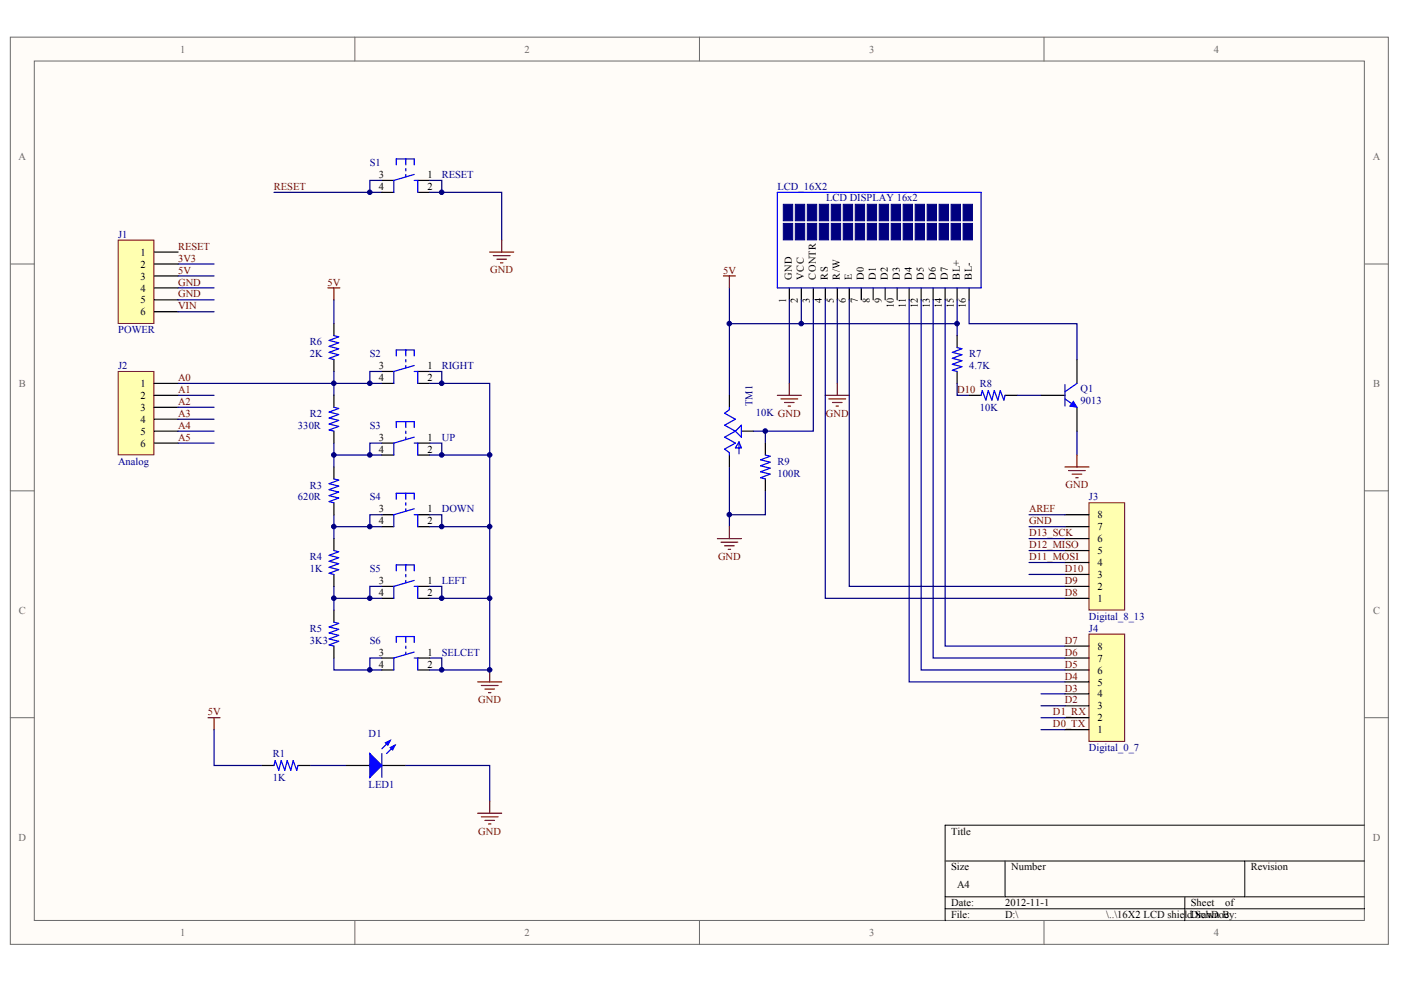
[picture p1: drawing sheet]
<svg xmlns="http://www.w3.org/2000/svg" width="287mm" height="202mm" viewBox="0 0 287 202" stroke-linecap="round" stroke-linejoin="round" font-family="sans-serif">
<g fill="#fffcf8" stroke="#6a6a6a" stroke-width=".2">
<path d="M2.1 7.6h282.1v185.8h-282.1z"/>
<path d="M7 12.5h272.3v176h-272.3z"/>
</g>
<path d="M72.7 7.6v4.9M143.2 7.6v4.9M213.7 7.6v4.9M2.1 54.1h4.9M279.4 54.1h4.9M2.1 100.5h4.9M279.4 100.5h4.9M2.1 147h4.9M279.4 147h4.9M72.7 188.6v4.9M143.2 188.6v4.9M213.7 188.6v4.9" fill="none" stroke="#6a6a6a" stroke-width=".2"/>
<path d="M193.5 176.3h85.9M205.8 176.3v7.4M254.8 176.3v7.4M279.4 169h-85.9v19.6M193.5 183.7h85.9M193.5 186.1h85.9M242.6 183.7v4.9" fill="none" stroke="#000" stroke-width=".2"/>
<g fill="none" stroke="#000" stroke-width=".25">
<path d="M161.6 59v2.4M164 59v2.4M166.5 59v2.4M168.9 59v2.4M171.4 59v2.4M173.9 59v2.4M176.3 59v2.4M178.8 59v2.4M181.2 59v2.4M183.7 59v2.4M186.1 59v2.4M188.6 59v2.4"/>
<path d="M191 59v2.4M193.5 59v2.4M195.9 59v2.4M198.4 59v2.4M68.4 66.3v2.4M68.4 73.6v2.5M220.5 73.6v4.9M213.1 81h4.9M220.5 83.4v4.9"/>
</g>
<path d="M159.1 39.4h41.7v19.6h-41.7zM68.4 68.7l.9 .3-1.9 .7 1.9 .5-1.9 .7 1.9 .5-1.9 .8 1.9 .5-1.9 .7 1 .2M218 78.8v4.4M220.5 78.5l-2.5 1.7M218 81.7l2.5 1.7" fill="none" stroke="#00f" stroke-width=".25"/>
<g fill="#000080" stroke="#000080" stroke-width=".2">
<path d="M160.4 41.8h1.9v3.4h-1.9z"/>
<path d="M160.4 45.8h1.9v3.3h-1.9z"/>
<path d="M162.8 41.8h1.9v3.4h-1.9z"/>
<path d="M162.8 45.8h1.9v3.3h-1.9z"/>
<path d="M165.3 41.8h1.9v3.4h-1.9z"/>
<path d="M165.3 45.8h1.9v3.3h-1.9z"/>
<path d="M167.7 41.8h1.9v3.4h-1.9z"/>
<path d="M167.7 45.8h1.9v3.3h-1.9z"/>
<path d="M170.2 41.8h1.9v3.4h-1.9z"/>
<path d="M170.2 45.8h1.9v3.3h-1.9z"/>
<path d="M172.6 41.8h1.9v3.4h-1.9z"/>
<path d="M172.6 45.8h1.9v3.3h-1.9z"/>
<path d="M175.1 41.8h1.9v3.4h-1.9z"/>
<path d="M175.1 45.8h1.9v3.3h-1.9z"/>
<path d="M177.5 41.8h2v3.4h-2z"/>
<path d="M177.5 45.8h2v3.3h-2z"/>
<path d="M180 41.8h1.9v3.4h-1.9z"/>
<path d="M180 45.8h1.9v3.3h-1.9z"/>
<path d="M182.4 41.8h2v3.4h-2z"/>
<path d="M182.4 45.8h2v3.3h-2z"/>
<path d="M184.9 41.8h1.9v3.4h-1.9z"/>
<path d="M184.9 45.8h1.9v3.3h-1.9z"/>
<path d="M187.4 41.8h1.9v3.4h-1.9z"/>
<path d="M187.4 45.8h1.9v3.3h-1.9z"/>
<path d="M189.8 41.8h1.9v3.4h-1.9z"/>
<path d="M189.8 45.8h1.9v3.3h-1.9z"/>
<path d="M192.3 41.8h1.9v3.4h-1.9z"/>
<path d="M192.3 45.8h1.9v3.3h-1.9z"/>
<path d="M194.7 41.8h1.9v3.4h-1.9z"/>
<path d="M194.7 45.8h1.9v3.3h-1.9z"/>
<path d="M197.2 41.8h1.9v3.4h-1.9z"/>
<path d="M197.2 45.8h1.9v3.3h-1.9z"/>
</g>
<path d="M219.7 82.2l.8 1.2-1.5-.2z" fill="#00f" stroke="#00f" stroke-width=".2"/>
<path d="M24.2 49.2h7.3v17h-7.3z" fill="#ffffb0" stroke="#800000" stroke-width=".2"/>
<path d="M31.6 51.6h4.9M31.6 54.1h4.9M31.6 56.5h4.9M31.6 59h4.9M31.6 61.4h4.9M31.6 63.9h4.9" fill="none" stroke="#000" stroke-width=".25"/>
<path d="M24.2 76.1h7.3v17h-7.3z" fill="#ffffb0" stroke="#800000" stroke-width=".2"/>
<path d="M31.6 78.5h4.9M31.6 81h4.9M31.6 83.4h4.9M31.6 85.9h4.9M31.6 88.3h4.9M31.6 90.8h4.9" fill="none" stroke="#000" stroke-width=".25"/>
<path d="M222.9 129.9h7.3v21.9h-7.3z" fill="#ffffb0" stroke="#800000" stroke-width=".2"/>
<path d="M218 139.7h4.9M218 137.2h4.9M218 134.8h4.9M218 132.3h4.9M218 149.4h4.9M218 147h4.9M218 144.5h4.9M218 142.1h4.9" fill="none" stroke="#000" stroke-width=".25"/>
<path d="M222.9 103h7.3v21.9h-7.3z" fill="#ffffb0" stroke="#800000" stroke-width=".2"/>
<g fill="none" stroke="#000" stroke-width=".25">
<path d="M78.2 37h2.4M78.2 39.4h2.4M85.5 37h2.5M85.5 39.4h2.5M78.2 76.1h2.4M78.2 78.5h2.4M85.5 76.1h2.5M85.5 78.5h2.5M195.9 68.7v2.5M195.9 76.1v2.4M68.4 81v2.4M68.4 88.3v2.5"/>
<path d="M68.4 95.6v2.5M78.2 90.8h2.4M78.2 93.2h2.4M85.5 90.8h2.5M85.5 93.2h2.5M149.3 81v2.4M149.3 93.2v2.4M151.8 88.3h2.4M156.7 90.8v2.4M156.7 98.1v2.4M198.4 81h2.4M205.8 81h2.4"/>
<path d="M68.4 103v2.4M68.4 110.3v2.5M68.4 117.6v2.5M78.2 107.9h2.4M78.2 105.4h2.4M85.5 107.9h2.5M85.5 105.4h2.5M218 117.6h4.9M218 115.2h4.9M218 112.8h4.9M218 110.3h4.9M218 107.9h4.9"/>
<path d="M218 105.4h4.9M68.4 125v2.4M68.4 132.3v2.5M78.2 122.5h2.4M78.2 120.1h2.4M78.2 134.8h2.4M78.2 137.2h2.4M85.5 122.5h2.5M85.5 120.1h2.5M85.5 134.8h2.5M85.5 137.2h2.5M218 122.5h4.9"/>
<path d="M218 120.1h4.9M53.6 156.8h2.5M61 156.8h2.5M70.8 156.8h4.9M78.2 156.8h4.9"/>
</g>
<g fill="none" stroke="#000080" stroke-width=".25">
<path d="M56.1 39.4h22.1M78.2 37h-2.5v2.4M88 37h2.4v2.4M88 39.4h14.7v9.8M36.5 54.1h7.3M36.5 56.5h7.3M36.5 59h7.3M149.3 59v7.3h14.7v-4.9M36.5 61.4h7.3M36.5 63.9h7.3M68.4 76.1v2.4h-31.9M68.4 61.4v4.9"/>
<path d="M78.2 76.1h-2.5v2.4M78.2 78.5h-9.8v2.5M88 78.5h12.3v58.7h-9.9v-2.4h-2.4M88 76.1h2.4v2.4M149.3 66.3v14.7M161.6 61.4v17.1M166.5 61.4v26.9h-12.3M168.9 61.4v61.1h49.1M171.4 61.4v17.1M173.9 61.4v58.7h44.1M186.1 61.4v78.3h31.9M188.6 61.4v75.8h29.4"/>
<path d="M191 61.4v73.4h27M193.5 61.4v70.9h24.5M195.9 61.4v4.9h-31.9M195.9 78.5v2.5h2.5M195.9 66.3v2.4M198.4 61.4v4.9h22.1v7.3M36.5 81h7.3M36.5 83.4h7.3M36.5 85.9h7.3M36.5 88.3h7.3M36.5 90.8h7.3M68.4 90.8v2.4h9.8"/>
<path d="M68.4 93.2v2.4M78.2 90.8h-2.5v2.4M88 90.8h2.4v2.4h9.9M88 93.2h2.4M149.3 95.6v12.3M156.7 88.3v2.5M208.2 81h4.9M220.5 88.3v4.9M68.4 105.4v2.5h9.8M68.4 107.9v2.4M78.2 105.4h-2.5v2.5M88 105.4h2.4v2.5h9.9"/>
<path d="M88 107.9h2.4M156.7 100.5v4.9h-7.4M210.7 107.9h7.3M210.7 105.4h7.3M210.7 110.3h7.3M210.7 112.8h7.3M210.7 115.2h7.3M210.7 117.6h7.3M68.4 120.1v2.4h9.8M68.4 134.8v2.4h9.8M68.4 122.5v2.5M78.2 120.1h-2.5v2.4"/>
<path d="M78.2 134.8h-2.5v2.4M88 120.1h2.4v2.4h9.9M88 122.5h2.4M88 137.2h2.4M43.8 149.4v7.4h9.8M63.5 156.8h7.3M83.1 156.8h17.2v7.3M213.1 144.5h4.9M213.1 147h4.9M213.1 149.4h4.9M213.1 142.1h4.9"/>
</g>
<g fill="none" stroke="#800000" stroke-width=".25">
<path d="M67.1 59h2.5M68.4 59v2.4M100.3 51.6h4.9M101 52.4h3.4M101.7 53.1h2M102.5 53.8h.5M102.7 49.2v2.4M148.1 56.5h2.4M149.3 56.5v2.5M161.6 78.5v2.5M171.4 78.5v2.5M159.1 81h4.9"/>
<path d="M159.9 81.7h3.4M160.6 82.4h2M161.3 83.2h.5M168.9 81h5M169.7 81.7h3.4M170.4 82.4h2M171.2 83.2h.4M218 95.6h4.9M218.8 96.4h3.4M219.5 97.1h2M220.2 97.8h.5M220.5 93.2v2.4"/>
<path d="M146.9 110.3h4.9M147.6 111h3.4M148.3 111.8h2M149.1 112.5h.5M149.3 107.9v2.4M97.8 139.7h4.9M100.3 137.2v2.5M42.6 147h2.4M43.8 147v2.4M98.5 140.4h3.5M99.3 141.1h1.9M100 141.9h.5"/>
<path d="M97.8 166.6h4.9M98.5 167.3h3.5M99.3 168h1.9M100 168.8h.5M100.3 164.1v2.5"/>
</g>
<g fill="none" stroke="#00f" stroke-width=".25">
<path d="M81.1 33.8v-1.2h3.7v1.2M83.1 32.6v1.2M83.1 34.5v.5M83.1 35.7v.5M84.8 37h.7v2.4M84.8 35.7l-4.2 1.3v2.4M81.1 72.9v-1.2h3.7v1.2M83.1 71.7v1.2M83.1 73.6v.5M83.1 74.9v.4M84.8 76.1h.7v2.4M84.8 74.9l-4.2 1.2v2.4"/>
<path d="M195.9 71.2l1 .2-1.9 .8 1.9 .5-1.9 .7 1.9 .5-1.9 .7 1.9 .5-1.9 .7 .9 .3M68.4 83.4l.9 .3-1.9 .7 1.9 .5-1.9 .7 1.9 .5-1.9 .7 1.9 .5-1.9 .8 1 .2M68.4 98.1l.9 .2-1.9 .8 1.9 .5-1.9 .7 1.9 .5-1.9 .7 1.9 .5-1.9 .7 1 .3M81.1 87.6v-1.3h3.7v1.3M83.1 86.3v1.3M83.1 88.3v.5M83.1 89.5v.5M84.8 90.8h.7v2.4M84.8 89.5l-4.2 1.3v2.4M149.3 83.4v.5l-1 .7 2.2 1.3-2.2 1.2 2.2 1.2M150.5 88.3l-2.2 1.2 2.2 1.3-2.2 1.2 1 .7v.5M150.5 88.3l1.3-1.2v2.4z"/>
<path d="M151.3 90.5v2.5M151.3 90.5l.5 1.2h-1.3zM156.7 93.2l1 .2-2 .8 2 .5-2 .7 2 .5-2 .7 2 .5-2 .7 1 .3M200.8 81l.3-1 .7 1.9 .5-1.9 .8 1.9 .4-1.9 .8 1.9 .5-1.9 .7 1.9 .3-.9M68.4 112.8l.9 .2-1.9 .7 1.9 .5-1.9 .8 1.9 .4-1.9 .8 1.9 .5-1.9 .7 1 .2M81.1 102.2v-1.2h3.7v1.2M81.1 116.9v-1.2h3.7v1.2M83.1 101v1.2M83.1 103v.5M83.1 104.2v.5M83.1 115.7v1.2M83.1 117.6v.5"/>
<path d="M83.1 118.9v.5M84.8 105.4h.7v2.5M84.8 104.2l-4.2 1.2v2.5M84.8 118.9l-4.2 1.2v2.4M68.4 127.4l.9 .3-1.9 .7 1.9 .5-1.9 .7 1.9 .5-1.9 .8 1.9 .4-1.9 .8 1 .2M81.1 131.6v-1.2h3.7v1.2M83.1 130.4v1.2M83.1 132.3v.5M83.1 133.5v.5M84.8 120.1h.7v2.4M84.8 134.8h.7v2.4M84.8 133.5l-4.2 1.3v2.4"/>
<path d="M56.1 156.8l.2-1 .8 2 .5-2 .7 2 .5-2 .7 2 .5-2 .8 2 .2-1M78.2 154.3v4.9M79.9 151.6l-1.7 1.8M80.9 152.6l-1.7 1.7"/>
</g>
<g fill="#00f" stroke="#00f" stroke-width=".25">
<path d="M75.7 154.3l2.5 2.5-2.5 2.4z"/>
<path d="M79.9 153.1l1-.5-.5 1z"/>
<path d="M78.9 152.1l1-.5-.5 1z"/>
</g>
<g fill="#000080" stroke="#000080" stroke-width=".2">
<circle cx="68.3" cy="122.5" r=".47"/>
<circle cx="68.3" cy="107.8" r=".47"/>
<circle cx="68.3" cy="93.2" r=".47"/>
<circle cx="68.3" cy="78.5" r=".47"/>
<circle cx="75.7" cy="137.2" r=".47"/>
<circle cx="75.7" cy="122.5" r=".47"/>
<circle cx="75.7" cy="107.8" r=".47"/>
<circle cx="75.7" cy="93.2" r=".47"/>
<circle cx="75.7" cy="78.5" r=".47"/>
<circle cx="75.7" cy="39.4" r=".47"/>
<circle cx="90.4" cy="137.2" r=".47"/>
<circle cx="90.4" cy="122.5" r=".47"/>
<circle cx="90.4" cy="107.8" r=".47"/>
<circle cx="90.4" cy="93.2" r=".47"/>
<circle cx="90.4" cy="78.5" r=".47"/>
<circle cx="90.4" cy="39.4" r=".47"/>
<circle cx="100.2" cy="137.2" r=".47"/>
<circle cx="100.2" cy="122.5" r=".47"/>
<circle cx="100.2" cy="107.8" r=".47"/>
<circle cx="100.2" cy="93.2" r=".47"/>
<circle cx="149.3" cy="105.4" r=".47"/>
<circle cx="149.3" cy="66.3" r=".47"/>
<circle cx="156.7" cy="88.3" r=".47"/>
<circle cx="164" cy="66.3" r=".47"/>
<circle cx="195.9" cy="66.3" r=".47"/>
</g>
<g font-size="2.2" fill="#6a6a6a">
<text x="36.9" y="10.8">1</text>
<text x="107.4" y="10.8">2</text>
<text x="177.9" y="10.8">3</text>
<text x="248.5" y="10.8">4</text>
<text x="3.8" y="32.8">A</text>
<text x="281" y="32.8">A</text>
<text x="3.9" y="79.2">B</text>
<text x="281.1" y="79.2">B</text>
<text x="3.9" y="125.7">C</text>
<text x="281.1" y="125.7">C</text>
<text x="3.8" y="172.1">D</text>
<text x="281" y="172.1">D</text>
<text x="36.9" y="191.7">1</text>
<text x="107.4" y="191.7">2</text>
<text x="177.9" y="191.7">3</text>
<text x="248.5" y="191.7">4</text>
</g>
<g font-size="2.2" fill="#000080">
<text x="75.7" y="34">S1</text>
<text x="90.4" y="36.5">RESET</text>
<text x="159.1" y="38.9">LCD_16X2</text>
<text x="169.1" y="41.2">LCD DISPLAY 16x2</text>
<text x="24.2" y="48.7">J1</text>
<text x="24.2" y="68.3">POWER</text>
<text x="63.5" y="70.7">R6</text>
<text x="24.2" y="75.6">J2</text>
<text x="63.5" y="73.2">2K</text>
<text x="75.7" y="73.2">S2</text>
<text x="90.4" y="75.6">RIGHT</text>
<text x="198.4" y="73.2">R7</text>
<text x="198.4" y="75.6">4.7K</text>
<text x="200.6" y="79.3">R8</text>
<text x="221.2" y="80.2">Q1</text>
<text x="221.2" y="82.7">9013</text>
<text x="61" y="87.8">330R</text>
<text x="63.5" y="85.4">R2</text>
<text x="75.7" y="87.8">S3</text>
<text x="154.7" y="85.1">10K GND</text>
<text x="200.6" y="84.2">10K</text>
<text x="24.2" y="95.2">Analog</text>
<text x="90.4" y="90.3">UP</text>
<text x="159.1" y="95.2">R9</text>
<text x="63.5" y="100.1">R3</text>
<text x="159.1" y="97.6">100R</text>
<text x="61" y="102.5">620R</text>
<text x="75.7" y="102.5">S4</text>
<text x="90.4" y="104.9">DOWN</text>
<text x="222.9" y="102.5">J3</text>
<text x="63.5" y="114.7">R4</text>
<text x="63.5" y="117.2">1K</text>
<text x="75.7" y="117.2">S5</text>
<text x="90.4" y="119.6">LEFT</text>
<text x="63.5" y="129.4">R5</text>
<text x="63.5" y="131.8">3K3</text>
<text x="75.7" y="131.8">S6</text>
<text x="222.9" y="129.4">J4</text>
<text x="222.9" y="127">Digital_8_13</text>
<text x="90.4" y="134.3">SELCET</text>
<text x="55.8" y="155.1">R1</text>
<text x="75.5" y="150.9">D1</text>
<text x="222.9" y="153.9">Digital_0_7</text>
<text x="55.8" y="160">1K</text>
<text x="75.5" y="161.4">LED1</text>
</g>
<g font-size="2.2" fill="#800000">
<text x="56.1" y="38.9">RESET</text>
<text x="36.5" y="51.1">RESET</text>
<text x="36.5" y="53.6">3V3</text>
<text x="36.5" y="56">5V</text>
<text x="36.5" y="58.5">GND</text>
<text x="67.1" y="58.5">5V</text>
<text x="100.4" y="56">GND</text>
<text x="148" y="56">5V</text>
<text x="36.5" y="60.9">GND</text>
<text x="36.5" y="63.4">VIN</text>
<text x="36.5" y="78">A0</text>
<text x="36.5" y="80.5">A1</text>
<text x="36.5" y="82.9">A2</text>
<text x="195.9" y="80.5">D10</text>
<text x="36.5" y="85.4">A3</text>
<text x="36.5" y="87.8">A4</text>
<text x="169.1" y="85.3">GND</text>
<text x="36.5" y="90.3">A5</text>
<text x="218.1" y="100">GND</text>
<text x="210.7" y="104.9">AREF</text>
<text x="210.7" y="107.4">GND</text>
<text x="210.7" y="109.8">D13_SCK</text>
<text x="210.7" y="112.3">D12_MISO</text>
<text x="147" y="114.7">GND</text>
<text x="210.7" y="114.7">D11_MOSI</text>
<text x="218" y="117.2">D10</text>
<text x="218" y="119.6">D9</text>
<text x="218" y="122.1">D8</text>
<text x="218" y="131.8">D7</text>
<text x="218" y="134.3">D6</text>
<text x="218" y="136.7">D5</text>
<text x="218" y="139.2">D4</text>
<text x="218" y="141.6">D3</text>
<text x="42.5" y="146.5">5V</text>
<text x="97.9" y="144">GND</text>
<text x="215.6" y="146.5">D1_RX</text>
<text x="215.6" y="149">D0_TX</text>
<text x="218" y="144.1">D2</text>
<text x="97.9" y="170.9">GND</text>
</g>
<g font-size="2.2">
<text x="77.6" y="36.5">3</text>
<text x="77.6" y="38.9">4</text>
<text x="87.5" y="36.5">1</text>
<text x="87.5" y="38.9">2</text>
<text x="28.7" y="52.4">1</text>
<text x="28.7" y="54.8">2</text>
<text x="28.7" y="57.3">3</text>
<text x="28.7" y="59.7">4</text>
<text x="28.7" y="62.1">5</text>
<text x="28.7" y="64.6">6</text>
<text x="77.6" y="75.6">3</text>
<text x="87.5" y="75.6">1</text>
<text x="28.7" y="79.3">1</text>
<text x="28.7" y="81.7">2</text>
<text x="77.6" y="78">4</text>
<text x="87.5" y="78">2</text>
<text x="28.7" y="84.2">3</text>
<text x="28.7" y="86.6">4</text>
<text x="28.7" y="89">5</text>
<text x="28.7" y="91.5">6</text>
<text x="77.6" y="90.3">3</text>
<text x="77.6" y="92.7">4</text>
<text x="87.5" y="90.3">1</text>
<text x="87.5" y="92.7">2</text>
<text x="77.6" y="104.9">3</text>
<text x="77.6" y="107.4">4</text>
<text x="87.5" y="104.9">1</text>
<text x="87.5" y="107.4">2</text>
<text x="224.6" y="106.2">8</text>
<text x="224.6" y="113.5">5</text>
<text x="224.6" y="111.1">6</text>
<text x="224.6" y="108.6">7</text>
<text x="77.6" y="119.6">3</text>
<text x="87.5" y="119.6">1</text>
<text x="224.6" y="118.4">3</text>
<text x="224.6" y="115.9">4</text>
<text x="77.6" y="122.1">4</text>
<text x="87.5" y="122.1">2</text>
<text x="224.6" y="123.3">1</text>
<text x="224.6" y="120.8">2</text>
<text x="77.6" y="134.3">3</text>
<text x="77.6" y="136.7">4</text>
<text x="87.5" y="134.3">1</text>
<text x="87.5" y="136.7">2</text>
<text x="224.6" y="138">6</text>
<text x="224.6" y="135.5">7</text>
<text x="224.6" y="133.1">8</text>
<text x="224.6" y="142.8">4</text>
<text x="224.6" y="140.4">5</text>
<text x="224.6" y="147.7">2</text>
<text x="224.6" y="145.3">3</text>
<text x="224.6" y="150.2">1</text>
<text x="194.7" y="170.9">Title</text>
<text x="194.7" y="178.3">Size</text>
<text x="207" y="178.3">Number</text>
<text x="256" y="178.3">Revision</text>
<text x="194.7" y="185.6">Date:</text>
<text x="195.9" y="181.9">A4</text>
<text x="205.8" y="185.6">2012-11-1</text>
<text x="243.8" y="185.6">Sheet</text>
<text x="250.8" y="185.6">of</text>
<text x="194.7" y="188">File:</text>
<text x="205.8" y="188">D:\</text>
<text x="226.4" y="188">\..\16X2 LCD shieldDrawn c</text>
<text x="244.1" y="188">.SchDoBy:</text>
</g>
<g font-size="2.1">
<text x="162.1" y="57.2" transform="rotate(-90 162.1 57.2)">GND</text>
<text x="164.6" y="57.2" transform="rotate(-90 164.6 57.2)">VCC</text>
<text x="167" y="57.2" transform="rotate(-90 167 57.2)">CONTR</text>
<text x="169.5" y="57.2" transform="rotate(-90 169.5 57.2)">RS</text>
<text x="171.9" y="57.2" transform="rotate(-90 171.9 57.2)">R/W</text>
<text x="174.4" y="57.2" transform="rotate(-90 174.4 57.2)">E</text>
<text x="176.9" y="57.2" transform="rotate(-90 176.9 57.2)">D0</text>
<text x="179.3" y="57.2" transform="rotate(-90 179.3 57.2)">D1</text>
<text x="181.8" y="57.2" transform="rotate(-90 181.8 57.2)">D2</text>
<text x="184.2" y="57.2" transform="rotate(-90 184.2 57.2)">D3</text>
<text x="186.7" y="57.2" transform="rotate(-90 186.7 57.2)">D4</text>
<text x="189.1" y="57.2" transform="rotate(-90 189.1 57.2)">D5</text>
<text x="191.6" y="57.2" transform="rotate(-90 191.6 57.2)">D6</text>
<text x="194" y="57.2" transform="rotate(-90 194 57.2)">D7</text>
<text x="196.5" y="57.2" transform="rotate(-90 196.5 57.2)">BL+</text>
<text x="198.9" y="57.2" transform="rotate(-90 198.9 57.2)">BL-</text>
<text x="160.9" y="62" transform="rotate(-90 160.9 62)">1</text>
<text x="163.4" y="62" transform="rotate(-90 163.4 62)">2</text>
<text x="165.8" y="62" transform="rotate(-90 165.8 62)">3</text>
<text x="168.3" y="62" transform="rotate(-90 168.3 62)">4</text>
<text x="170.7" y="62" transform="rotate(-90 170.7 62)">5</text>
<text x="173.2" y="62" transform="rotate(-90 173.2 62)">6</text>
<text x="175.6" y="62" transform="rotate(-90 175.6 62)">7</text>
<text x="178.1" y="62" transform="rotate(-90 178.1 62)">8</text>
<text x="180.5" y="62" transform="rotate(-90 180.5 62)">9</text>
<text x="183" y="63.1" transform="rotate(-90 183 63.1)">10</text>
<text x="185.4" y="63.1" transform="rotate(-90 185.4 63.1)">11</text>
<text x="187.9" y="63.1" transform="rotate(-90 187.9 63.1)">12</text>
<text x="190.4" y="63.1" transform="rotate(-90 190.4 63.1)">13</text>
<text x="192.8" y="63.1" transform="rotate(-90 192.8 63.1)">14</text>
<text x="195.3" y="63.1" transform="rotate(-90 195.3 63.1)">15</text>
<text x="197.7" y="63.1" transform="rotate(-90 197.7 63.1)">16</text>
</g>
<text font-size="2.1" fill="#000080" x="154" y="83.2" transform="rotate(-90 154 83.2)">TM1</text>
</svg>
